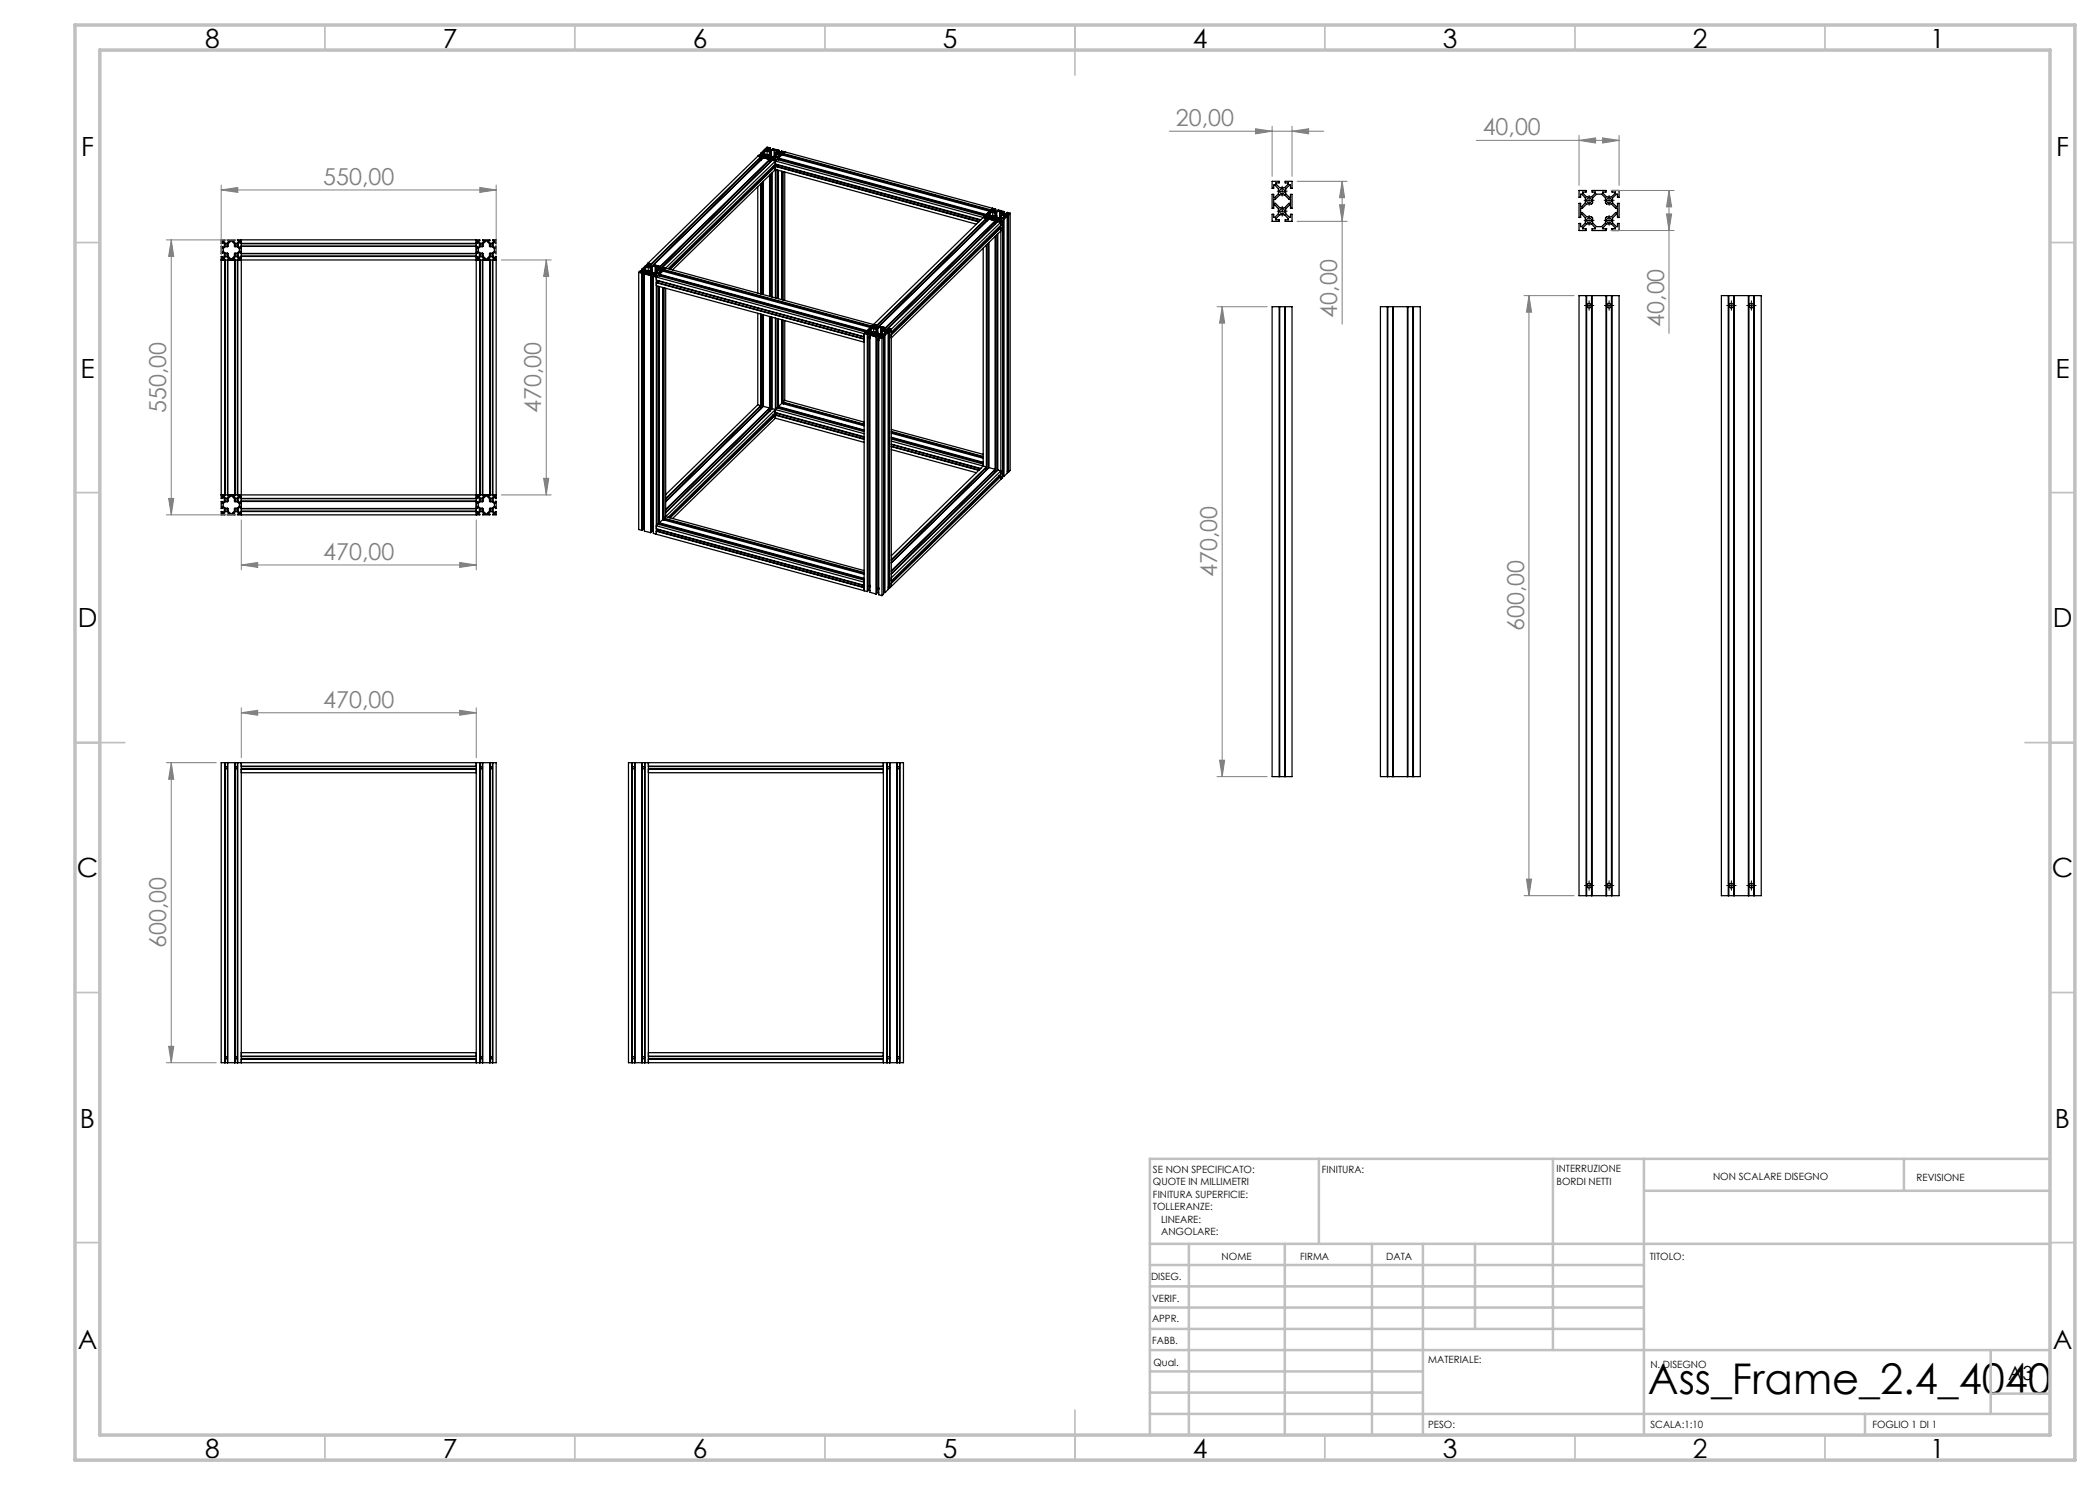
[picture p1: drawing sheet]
<svg xmlns="http://www.w3.org/2000/svg" width="420mm" height="297mm" viewBox="0 0 420 297" stroke-linecap="round" stroke-linejoin="round" font-family="sans-serif">
<g fill="none" stroke="#000" stroke-width=".25">
<path d="M151.6 31.3l.6 .1M151.6 37.4v21.2M151.6 31.3l-22 21.3M152 31.2l.2 .1M152 31.2v.1M152 31.7l.2 .3M152 31l-.1 .1 .6-.1M152 31l-.1-.1-.3 .4M152 31v.1M152.2 30.7h.1M152.2 30.7v.4M152.2 31.4v.5"/>
<path d="M152.2 36.8v22M152.2 31.4l-22 21.4M152.2 31.5l-22 21.4M152.2 32l-21.8 21.2M152.2 32h.1M152.2 31.3v.1M152.2 31.3v.7M152.2 36.7v22.1M152.3 30.7v.4M152.4 30.5l-.1 .2M152.4 30.5h.1M152.4 30.5v.5"/>
<path d="M152.5 31.1l.4 .2M152.5 31.1l-.5 .1M152.5 31.1v.6M152.5 36.4v22.5M152.5 30.5l.2 .3-.2 .2M152.5 30.5v.5M152.7 31.5l1.2 .4M152.7 36.3v22.6M152.7 31.5l-22 21.4M152.9 30.3l-.2 .2 .1 .3 .5 .2M152.9 31.3l.2 .2h-.4M152.9 30.1l-.1-.1-.6 .7"/>
<path d="M152.9 30.1v.1M152.9 30.3v.5M152.9 31.3v.2M153.1 29.7l.1 .1M153.1 29.7v.5M153.2 29.8v.4M153.3 31v.6M153.4 29.6l.1 .1M153.4 29.6l-.2 .2M153.4 29.6v.6M153.4 30.2l.5 .1M153.4 30.2l-.5 .1"/>
<path d="M153.4 30.2v1.5M153.5 29.7l.1 .2-.2 .2-.6 .1 .1-.1M153.5 29.7v.4M153.5 30.9l.2 .4h.1M153.6 30.1a.25 .25 0 0 1 .3-.2 .25 .25 0 0 1 .2 .3 .25 .25 0 0 1-.3 .1 .25 .25 0 0 1-.2-.2zM153.6 30.9l-.1 .1M153.7 29.6l.3 .1M153.7 29.6l.1 .3 .4 .1 .5-.1M153.7 29.6v.1M153.7 31l-.1 .1M153.8 31.7l.2 .1M153.8 31.7h.1"/>
<path d="M153.8 32.2l.2 .3M153.9 30.3v1.3M153.9 31.9v.5M153.9 35v24.3M153.9 31.9l-21.9 21.4M153.9 32l-21.9 21.4M154 29.7v.2M154 31.8l-.1 .1M154 31.8v.7M154 35v24.3M154 32.5l-21.8 21.2M154 32.5h.1"/>
<path d="M154 30.3h-.1M154 29.6l-.6-.2-.3 .3M154 29.6v.1M154 29.6v.3M154 30.3v1.3M154.1 31h.1M154.1 30.9l.1 .1-.1 .3zM154.1 30.9v.3M154.3 30.1l-.3 .2M154.3 31.6l.4 .1M154.3 31.6l-.5 .1M154.3 30.1v1.4"/>
<path d="M154.3 31.6v.6M154.3 34.7v24.7M154.4 31.4l.5 .1a.23 .23 0 0 1-.2 .1 .23 .23 0 0 1-.3-.2zM154.4 32l.7 .2M154.4 34.5v24.9M154.4 32l-21.9 21.4M154.5 29.8l1.3 .3M154.5 29.8l.3 .1M154.5 29.8v.2M154.6 33.3l.2 .1M154.7 31.7l.2 .3h-.5M154.7 31.7v.3"/>
<path d="M154.8 29.9h-.1M154.8 30l-.5 .1M154.8 30v1.4M154.9 29.9l-.1 .1M154.9 29.9l.3 .2M154.9 29.9v1.5M155.1 31.5l-.2 .2 .2 .3M155.1 31.5v.5M155.1 32.2v27.4M155.1 32.2l-22 21.4M155.1 33.3h-.2l-21 20.5M155.1 33.3l-21.1 20.6"/>
<path d="M155.1 32.2l41.5 11.3M155.1 33.3l40.7 11.1M155.1 33.3l40.7 11M155.2 30.6v.1M155.2 30.6v.8M155.2 30.7l.4 .1M155.2 30.1l.2 .3-.2 .2M155.2 30.1v.5M155.2 30.7v.7M155.4 32.9v.1M155.4 33l40.7 11.1M155.4 33l-.1 .3"/>
<path d="M155.4 31.9l-.3 .1M155.4 31.9l-.3 .3M155.4 34v25.7M155.4 31.9l41.6 11.3M155.4 30.1l.1 .3 .5 .1 .5-.1-.3-.1M155.4 30.1h.3M155.4 30.1v.1M155.5 31.6h.2M155.5 31.6v.3M155.5 34v25.7M155.6 31.4l-.1 .2M155.6 31.4l-.5 .1"/>
<path d="M155.6 31.4v.1M155.6 30.8l.2 .3a1.37 1.37 0 0 1-1.4 .2l-.2 .2-.6 .2-.4-.1-.1-.4 .2-.2M155.6 30.8v.5M155.7 31.6v.4l.1-.2M155.7 34.1v25.6M155.7 31.6l41.5 11.3M155.7 31.7l41.5 11.3M155.7 30.1v.3M155.8 30.1h-.1M155.8 30.1v.3M156 30.6l-.2 .2 .2 .3M156 30.6v.5"/>
<path d="M156.2 30.9h.1M156.2 30.9l-.2 .2M156.2 30.9l.2 .1M156.2 30.3l.1-.1 .7 .2M156.2 30.3v.1M156.4 31l-.7 .6M156.4 34.3v25.6M156.4 31l41.5 11.3M156.5 30.7h.1M156.5 30.7v.3M156.5 34.3v25.6M156.5 30.5h.1l-.1 .2"/>
<path d="M156.5 30.5l-.5 .1M156.5 30.5v.1M156.6 30.7v.3M156.6 34.3v25.7M156.6 30.7l41.6 11.3M156.6 30.8l41.6 11.3M156.7 30.9v.2M157 30.4l-.4 .3M157 34.4v25.7M157 30.4l41.5 11.3M254.4 36.3h1.4v.3h-.6v.2l.7 .7h1l.8-.7v-.2h-.7v-.3h1.4v1.4h-.3v-.7h-.2l-.8 .8v1l.8 .7h.2v-.6h.3v2.8h-.3v-.7h-.2l-.8 .8v1l.8 .7h.2v-.6h.3v1.4h-1.4v-.3h.7v-.3l-.8-.7h-1l-.7 .7v.3h.6v.3h-1.4v-1.4h.3v.6h.3l.7-.7v-1l-.7-.8h-.3v.7h-.3v-2.8h.3v.6h.3l.7-.7v-1l-.7-.8h-.3v.7h-.3zM254.7 39.8h.4l.8-.8h1l.9 .8h.3v.9h-.3l-.9 .9h-1l-.8-.9h-.4z"/>
<path d="M315.8 38.1h1.4v.3h-.7v.2l.8 .8h1l.8-.8v-.2h-.7v-.3h2.8v.3h-.6v.2l.7 .8h1l.8-.8v-.2h-.7v-.3h1.4v1.4h-.3v-.7h-.2l-.8 .8v1l.8 .7h.2v-.6h.3v2.8h-.3v-.7h-.2l-.8 .8v1l.8 .7h.2v-.6h.3v1.4h-1.4v-.3h.7v-.2l-.8-.8h-1l-.7 .8v.2h.6v.3h-2.8v-.3h.7v-.2l-.8-.8h-1l-.8 .8v.2h.7v.3h-1.4v-1.4h.3v.6h.2l.8-.7v-1l-.8-.8h-.2v.7h-.3v-2.8h.3v.6h.2l.8-.7v-1l-.8-.8h-.2v.7h-.3zM44.2 52h55M44.6 51.7l.4-.3h.5l.4 .3v.1h-.4v47.4h.4l-.4 .4h-.5l-.4-.4h.3v-47.4h-.3zM45 52v47M45.5 52v47M46 48.2h.5v.1l.4 .5 .1 .6h.5l.4 .3v.5l-.4 .4-.6 .1v.5l-.4 .6h-.5l-.4-.6-.1-.6h-.5l-.4-.4v-.5l.4-.3 .6-.2v-.4l.4-.5zM46.6 51.7l.4-.3h.5l.4 .3v.1h-.3v47.4h.3l-.4 .4h-.5l-.4-.4h.4v-47.4h-.4zM47 52v47M47.5 52v47M47.6 50.7l.4-.3h.1v.3h47.3l.1-.3 .4 .3v.5l-.4 .4-.1-.3h-47.3v.3h-.1l-.4-.4zM48.1 48.7h.1M48.1 49.3h.1"/>
<path d="M48.1 48.7v-.3h-.1l-.4 .4v.4l.4 .4h.1v-.3M48.1 48.7h47.3l.1-.3 .4 .4v.4l-.4 .4-.1-.3h-47.3M48.3 48v55M48.3 49.2h46.9M48.3 50.7h46.9M48.3 51.2h46.9M48.3 48.8h46.9M95.2 48v55M95.6 51.7l.4-.3h.5l.4 .3v.1h-.3v47.4h.3l-.4 .4h-.5l-.4-.4h.4v-47.4h-.4zM96 52v47M96.5 52v47M97 48.2h.5v.1l.4 .5 .1 .6h.5l.4 .3v.5l-.4 .4-.6 .1v.5l-.4 .6h-.5l-.4-.6v-.5l-.6-.1-.4-.4v-.5l.4-.3 .6-.2v-.4l.4-.5z"/>
<path d="M97.6 51.7l.4-.3h.5l.4 .3v.1h-.3v47.4h.3l-.4 .4h-.5l-.4-.4h.4v-47.4h-.4zM98 52v47M98.5 52v47M99.1 49.3h.1M99.1 48.7h.1M99.1 48.7h.1v-.7h-.6v.2h.3v.1l-.4 .3h-.5l-.4-.3v-.1h.4v-.2h-1.4v.2h.3v.1l-.4 .3h-.5l-.4-.3v-.1h.4v-.2h-48.4v.2h.3v.1l-.4 .3h-.5l-.4-.3v-.1h.4v-.2h-1.5v.2h.4v.1l-.4 .3h-.5l-.4-.3v-.1h.3v-.2h-.7v.7h.2v-.3h.1l.4 .4v.4l-.4 .4h-.1v-.3h-.2v1.4h.2v-.3h.1l.4 .3v.5l-.4 .4h-.1v-.3h-.2v48.4h.2v-.3h.1l.4 .3v.5l-.4 .4h-.1v-.3h-.2v1.4h.2v-.4h.1l.4 .4v.5l-.4 .4h-.1v-.3h-.2v.7h.7v-.2h-.3v-.1l.4-.4h.5l.4 .4v.1h-.4v.2h1.5v-.2h-.4v-.1l.4-.4h.5l.4 .4v.1h-.3v.2h48.4v-.2h-.4v-.1l.4-.4h.5l.4 .4v.1h-.3v.2h1.4v-.2h-.4v-.1l.4-.4h.5l.4 .4v.1h-.3v.2h.6v-.7h-.1v.3h-.1l-.4-.4v-.5l.4-.4h.1v.4h.1v-1.4h-.1M99.1 49.3h.1v1.4h-.1v-.3h-.1l-.4 .3v.5l.4 .4h.1v-.3h.1v48.4h-.1M99.1 48.7v-.3h-.1l-.4 .4v.4l.4 .4h.1v-.3M127.7 54.5l.6 .1M127.7 54.5v51.4l.6 .2M128.2 54.4l.2 .2M128.2 54.2l-.1-.1-.4 .4"/>
<path d="M128.2 54.2v.2M128.2 54.4v.1M128.3 53.9h.2M128.3 53.9v.4M128.3 54.6v51.5M128.4 54.6v51.4l-.1 .1M128.4 54.6h-.1M128.5 53.9v.4M128.6 53.8l-.1 .1M128.6 53.8h.1M128.6 53.8v.5M128.7 54.4l.5 .1"/>
<path d="M128.7 54.4h-.5M128.7 54.4v51.4M128.7 53.8l.2 .2-.2 .3h-.6l.1-.1M128.7 53.8v.4M128.8 55.2l.1-.1h-.2l.2 .4M128.8 55.1v.2M128.8 55.3h.1M128.9 54.2a.23 .23 0 0 1 .2-.1 .23 .23 0 0 1 .2 .2l-.3 .1zM128.9 55.2l-.1 .1M128.9 54.8l1.2 .3M128.9 54.8v51.4l1.2 .3M129.1 53.5l-.2 .3 .1 .2 .5 .2"/>
<path d="M129.1 53.5v.5M129.2 54.5l.1 .2-.4 .1M129.2 53.3l-.2-.1-.7 .7M129.2 53.3l-.2 .1h.6M129.2 53.3v.1M129.2 54.5v.2M129.3 53h.1M129.3 53v.4M129.4 53v.4M129.5 54.7v.2M129.5 54.2l-.2 .3 .2 .2M129.5 54.2v.7"/>
<path d="M129.6 52.8v.1M129.6 52.8l-.2 .2M129.6 52.8v.6M129.6 52.6l-.3 .4M129.6 52.6l.6 .2M129.6 53.4l.5 .2M129.6 53.4l-.5 .1M129.6 52.9l.2 .3-.2 .2M129.6 52.9v.4M129.6 53.4v1.5M129.8 54.2v.2M129.8 54.4l.2 .1"/>
<path d="M129.8 54.2l-.1 .1M129.9 52.8l.1 .3 .4 .1M129.9 52.8l.2 .1M129.9 52.8v.1M130 54.2l-.2 .2M130 54.9l.2 .1M130 54.9v.1M130.1 53.6v1.2M130.1 52.9v.3M130.1 55.1v51.4M130.2 53.5l-.1 .1M130.2 55l-.1 .1"/>
<path d="M130.2 52.8l-.1 .1M130.2 55l-.1 51.5M130.2 52.8v.4M130.2 53.5v1.3M130.3 54.1l-.1 .4M130.3 54.2l-.1 .1M130.4 54.1l.1 .1-.2 .3zM130.5 53.3l-.3 .2M130.5 54.9l.4 .1M130.5 54.9h-.5M130.5 53.3v1.4M130.5 54.9v51.4"/>
<path d="M130.6 55.7l.1-.1a.19 .19 0 0 0-.2 .2 .19 .19 0 0 0 .2 .1M130.6 55.6l.1 .2M130.7 55.7l-.1 .1M130.7 53l.3 .1-.6 .1M130.7 55.3l.6 .1M130.7 55.3v51.4l.6 .2M130.7 53v.2M130.7 52.9v.1M130.7 52.9l1.3 .4M130.9 55l.1 .3h-.3M130.9 55v.2M131 53.2l-.5 .1"/>
<path d="M131 53.2v1.4M131.1 53.2l.3 .1M131.1 53.2h-.1M131.1 53.2v1.4M131.3 55.4v51.5M131.3 55.4l41.5 11.3M131.3 56l41.5 11.3M131.3 57.1l41.5 11.3M131.3 54.7l-.2 .2 .2 .3M131.3 54.7v.5M131.4 53.9h.1M131.4 53.9v.7"/>
<path d="M131.4 53.3l.2 .3-.2 .3M131.4 53.9l.4 .1M131.4 53.3v.5M131.6 55.1l-.3 .1M131.6 55.1l-.3 .3M131.6 56.1v.1M131.6 57.3v47.5M131.6 55.1l41.6 11.3M131.6 56.2l-.1 .3M131.6 56.2l41.2 11.2M131.6 53.7l.4 .1-.3 .1zM131.6 53.3l.1 .3 .5 .1"/>
<path d="M131.6 53.3l.3 .1M131.6 53.3v.1M131.7 54.8l.2 .1M131.7 54.8v.3M131.7 57.3v47.6M131.8 54.6l-.5 .1M131.8 54.6h.1l-.2 .2M131.8 54.6v.1M131.8 54l.2 .3a1.25 1.25 0 0 1-1.3 .2l-.9 .4-.3-.2M131.8 54v.5M131.9 54.9v.3M131.9 57.3v47.6"/>
<path d="M131.9 54.9l41.6 11.2M131.9 55l41.6 11.3M131.9 53.4v.3M132 53.3l-.1 .1M132 53.3v.4M132 55l-.1 .2M132.2 53.8l-.2 .2 .2 .3 .2-.1M132.2 53.8v.5M132.4 54.2h.1M132.4 53.5l.4 .1-.6 .1M132.4 53.5v.2M132.5 53.4l-.1 .1"/>
<path d="M132.5 53.4l.6 .2M132.5 54.2l-.6 .7M132.5 57.5v46.4M132.5 54.2l41.6 11.3M132.7 53.9h.1M132.7 53.9v.4M132.7 57.5v46.5M132.8 53.7l-.6 .1M132.8 53.7l-.1 .2M132.8 53.7v.1M132.8 53.9v.4M132.8 57.6v46.4"/>
<path d="M132.8 53.9l41.6 11.3M132.8 54.1l41.6 11.3M132.9 54.1v.2M133.1 53.6l-.3 .3M133.1 57.6v45.7M133.1 53.6l41.6 11.3M195.3 44.8l-40.2-10.9-20.6 20.1M196.2 44l-41.1-11.2-21.5 20.9M196.6 43.5l.7 .2M196.6 49.6v43.6M196.6 43.5l-21.9 21.4M197 43.2l-.4 .3"/>
<path d="M197 43.2h.1M197.1 43.5l.2 .1M197.1 43.2l-.1 .2 .6-.1M197.1 43.2v.2M197.1 43.5h.1M197.1 44l.2 .2M197.2 42.9h.2M197.2 42.9v.5M197.3 43.7v.5M197.3 49v44.9M197.3 43.7l-22 21.4M197.3 43.8l-22 21.4"/>
<path d="M197.3 44.2l-21.8 21.3M197.3 43.6v.1M197.3 43.6v.6M197.4 42.9v.5M197.6 42.8h.1M197.6 42.8l-.2 .1M197.6 42.8v.5M197.6 43.4l.4 .1M197.6 43.4l-.5 .1M197.6 42.8l.2 .3-.2 .2M197.6 42.8v.4M197.6 43.4v.6"/>
<path d="M197.6 48.7v45M197.8 43.8l1.2 .4M197.8 48.5v45M197.8 43.8l-21.9 21.4M197.9 42.3l-.7 .6M197.9 42.3h.1M198 42.5l-.2 .3 .1 .3 .5 .1M198 42.5v.6M198 43.5l.2 .3h-.4M198 42.3v.2M198 43.5v.3M198.2 42h.1"/>
<path d="M198.2 42v.4M198.3 42v.4M198.4 43.8v.1M198.4 43.2l-.2 .3 .2 .3M198.4 43.2v.7M198.5 41.9h.1M198.5 41.9l-.2 .1M198.5 41.9v.5M198.5 41.7l-.3 .3M198.5 41.7l.6 .1M198.5 42.5l.5 .1M198.5 42.5h-.5"/>
<path d="M198.5 42.5v1.4M198.6 41.9l.1 .3-.2 .2-.6 .1 .1-.2M198.6 41.9v.4M198.6 43.2l.1 .2M198.7 43.4l.2 .1M198.7 43.2l-.1 .1M198.7 42.3h.4a.2 .2 0 0 1-.2 .2 .2 .2 0 0 1-.2-.2zM198.8 41.8l.3 .1M198.8 41.8l-.1 .1a.87 .87 0 0 0 1.2 .3l-.3-.2M198.8 41.8v.2M198.9 43.2l-.2 .2M198.9 44.4l.2 .3"/>
<path d="M199 42.6v1.2M199 44.2v.5M199 47.3v47.1M199 44.2l-21.9 21.3M199 44.3l-21.9 21.4M199.1 41.9v.3M199.1 44.7l-21.8 21.3M199.1 44.1l-.1 .1M199.1 44.1v.6M199.1 47.2v47.2M199.1 42.6h-.1M199.1 41.8v.1"/>
<path d="M199.1 41.8v.4M199.1 42.6v1.2M199.2 43.2h.1M199.2 43.1l-.1 .4M199.2 43.1l.2 .2-.2 .2zM199.4 42.3l-.3 .3M199.4 42.3v1.4M199.4 43.9l.4 .1M199.4 43.9l-.6 .1 .3 .1M199.4 43.9v.6M199.4 47v47.2M199.6 44.3l.6 .1"/>
<path d="M199.6 46.8v47.2M199.6 44.3l-22 21.4M199.6 42l1.3 .3M199.6 42v.2M199.7 45.5l.2 .2M199.8 44l.2 .2-.4 .1M199.8 44v.3M200 42.3h-.6M200 42.3v1.3M200 42.2l.3 .2M200 42.2v.1M200 42.2v1.4"/>
<path d="M200.2 44.4v51.5M200.2 45l-21.9 21.5M200.2 44.4l-21.9 21.5M200.2 46.2l-21.9 21.4M200.2 43.7l-.2 .3 .2 .2M200.2 43.7v.5M200.3 42.9v.1M200.3 42.9v.7M200.3 43l.4 .1M200.3 42.4l.2 .2-.2 .3M200.3 42.4v.4M200.3 43v.6"/>
<path d="M200.5 42.8l.2-.1 .2 .2-.3 .1zM200.5 42.4l.2 .2 .4 .2 .5-.2-.2-.1M200.5 44.1l-.3 .1M200.5 42.3l.3 .1M200.5 42.3v.1M200.5 44.1l-.3 .3M200.5 44.1v51.5l-.3 .3M200.7 43.8l.1 .1M200.7 43.8v51.4l.1 .1M200.7 43.7h.1l-.1 .1M200.7 43.7h-.5M200.7 43.7v.1"/>
<path d="M200.7 43.1l.2 .3a1.24 1.24 0 0 1-1.3 .2l-.9 .4-.3-.2M200.7 43.1v.4M200.8 43.9v51.4M200.8 42.4v.3M200.9 42.3l-.1 .1M200.9 42.3v.4M201.1 42.8l-.2 .2 .1 .3 .3-.1M201.1 42.8v.6M201.3 43.2h.1M201.4 42.5l.6 .1M201.4 42.5v.2M201.4 43.2l-.6 .7"/>
<path d="M201.4 43.2v51.4l-.6 .7M201.6 42.9h.1M201.6 42.9l.1 .1M201.6 42.9v51.5h.1M201.6 42.8v.1M201.6 42.8h-.5M201.7 43v51.4M202 42.6l-.3 .4M202 42.6v51.5l-.3 .3M315.8 59.1h8v120h-8zM316.1 41.7h.3l.9-.9h1l.2-.2v-1l.8-.8h1l.8 .8v1l.2 .2h1l.8 .9h.4v.8h-.4l-.8 .9h-1l-.2 .2v1l-.8 .7h-1l-.8-.7v-1l-.2-.2h-1l-.9-.9h-.3zM317.2 59.1v120"/>
<path d="M317.3 59.1v120M318.3 59.1v120M318.4 59.1v120M321.2 45.8h.1M321.2 59.1v120M321.3 59.1v120M322.3 59.1v120M322.4 59.1v120M322.4 45.8h.1M344.3 59.1h7.9v120h-7.9zM345.7 59.1v120M345.8 59.1v120"/>
<path d="M346.7 59.1v120M346.9 59.1v120M349.7 59.1v120M349.8 59.1v120M350.8 59.1v120M350.9 59.1v120M151.6 62.6v18.4M152.2 62.8v18.8M152.2 62.8v18.9M152.5 62.9v18.6M152.7 63v18.3M153.9 63.3v18.8"/>
<path d="M154 63.3v18.9M154.3 63.4v18.5M154.4 63.5v18.2M155.1 63.6v20M155.4 63.7v17.9M155.5 63.7v17.9M155.7 63.8v17.9M156.4 64v16.7M156.5 64v16.7M156.6 64v16.7M157 64.1v16M172.8 66.7l.7 .2"/>
<path d="M172.8 66.7v51.4M172.8 67.8l-41.5-11.3 41.5 11.3M173.2 66.4l-.4 .3M173.2 66.4l.1 .1M173.3 66.7l.2 .1M173.3 66.7h.1M173.3 66.5l-.2 .1 .6-.1M173.3 66.5v.1M173.5 66.1l.1 .1M173.5 66.1v.5M173.5 66.9v51.4M173.5 66.8v.1"/>
<path d="M173.5 66.8v51.5M173.6 66.2v.4M173.7 66h.1M173.7 66l-.1 .2M173.7 66v.5M173.8 66.6l.4 .1M173.8 66.6l-.5 .1M173.8 66.6v51.4M173.8 66l.2 .3-.3 .2M173.8 66v.5M173.9 67.3l.1 .2M174 67.5v.1"/>
<path d="M174 67.3l-.1 .1M174 67.3l-.2 .2 .2 .2M174 67.5h.1M174 67l1.2 .4M174 67v51.5l1.2 .3M174.1 65.5l-.6 .6M174.1 65.5h.1M174.2 65.8l-.2 .2 .1 .3 .5 .2M174.2 66.7l.2 .3h-.4M174.2 65.5v.2M174.2 65.8v.5M174.2 66.7v.3"/>
<path d="M174.4 65.2l.1 .1M174.4 65.2v.5M174.5 65.3v.3M174.6 67v.1M174.6 66.5l-.2 .2 .2 .3M174.6 66.5v.6M174.7 65.1l-.2 .2M174.7 65.1l.1 .1M174.7 65.1v.5M174.7 64.9l-.3 .3M174.7 64.9l.6 .2M174.7 65.7l.5 .1"/>
<path d="M174.7 65.7l-.5 .1M174.7 65.7v1.5M174.8 65.2l.1 .2-.2 .2-.6 .1 .1-.2M174.8 65.2v.3M174.8 66.5v-.1l.1 .2M174.9 66.6l.3 .1M174.9 65.5a.25 .25 0 0 1 .3-.1 .25 .25 0 0 1 .2 .2 .25 .25 0 0 1-.3 .2 .25 .25 0 0 1-.2-.3zM175 65.1l.3 .1M175 65.1l.1 .3 .4 .1M175 65.1v.1M175 66.5l-.1 .1M175 67.2l.3 .1"/>
<path d="M175 67.2h.1M175.2 65.8v1.3M175.2 67.4v51.4M175.3 65.2v.2M175.3 67.3l-.1 .1M175.3 67.3l-.1 51.5M175.3 65.8h-.1M175.3 65.1v.1M175.3 65.1v.3M175.3 65.8v1.3M175.4 66.5h.1M175.4 66.4l.1 .1-.1 .3z"/>
<path d="M175.4 66.4v.3M175.6 65.6l-.3 .2M175.6 67.1l.4 .1M175.6 67.1l-.6 .1M175.6 65.6v1.4M175.6 67.1v51.4M175.7 67.8v.2M175.7 68l.1 .1M175.7 67.8l-.1 .1M175.8 67.8l-.2 .1 .2 .3M175.8 68h-.1M175.8 67.5l.6 .2"/>
<path d="M175.8 67.5v51.5l.6 .1M175.8 66.9l.4 .1a.21 .21 0 0 1-.2 .1 .21 .21 0 0 1-.2-.2zM175.8 65.3l.3 .1-.6 .1M175.8 65.3v.2M175.9 65.2l-.1 .1M175.9 65.2l1.2 .3M176 67.2l.2 .3h-.4M176 67.2v.3M176.1 65.5l-.5 .1M176.1 65.5v1.3M176.2 65.4l-.1 .1M176.2 65.4l.3 .2"/>
<path d="M176.2 65.4v1.4M176.4 67l-.2 .2 .2 .3M176.4 67v.5M176.4 67.7v51.4M176.5 66.1v.1M176.5 66.1v.8M176.5 66.2l.5 .1M176.5 66.2v.6M176.5 65.6l.2 .3-.2 .2M176.5 65.6v.5M176.7 67.4l-.3 .1M176.7 67.4l-.3 .3"/>
<path d="M176.7 67.4v51.4l-.3 .3M176.7 65.5l.3 .1M176.7 65.5l.1 .4 .5 .1M176.7 65.5v.2M176.8 67.1h.2M176.8 67.1v51.4h.2M176.9 66.9l-.1 .2M176.9 66.9l-.5 .1M176.9 66.9v.1M177 66.3l.1 .3a1.37 1.37 0 0 1-1.3 .2l-.3 .2-.6 .2-.4-.1 .1-.1M177 66.3v.4M177 67.1v51.4"/>
<path d="M177 65.6v.3M177.1 65.5l-.1 .1M177.1 65.5v.4M177.3 66.1l-.2 .2 .2 .3M177.3 66.1v.5M177.5 66.4h.1M177.5 66.4l.1 .1M177.5 66.4l-.2 .2M177.6 65.8l.2 .1-.5 .1M177.6 65.8v.1M177.6 65.7v.1M177.6 65.7l.7 .2"/>
<path d="M177.6 66.5l-.6 .6M177.6 66.5v51.4l-.6 .6M177.8 66.1l.1 .1M177.8 66.1h.1M177.8 66.1v51.5h.1M177.8 66h.1l-.1 .1M177.8 66l-.5 .1M177.8 66v.1M177.9 66.2v51.4M178.3 65.9l-.4 .3M178.3 65.9v51.4M178.3 66.8l21.7-21.3 .2 .1-21.9 21.4"/>
<path d="M254.4 61.3h4v94h-4zM255.8 61.3v94M255.9 61.3v94M256.9 61.3v94M257 61.3v94M276.1 61.3h8v94h-8zM277.5 61.3v94M277.6 61.3v94M278.6 61.3v94M278.7 61.3v94M281.5 61.3v94M281.6 61.3v94"/>
<path d="M282.6 61.3v94M282.7 61.3v94M44.2 99h55M46 99.2h.5l.4 .5 .1 .7h.5l.4 .3v.5l-.4 .4-.6 .1v.5l-.4 .5v.1h-.5v-.1l-.4-.5-.1-.6h-.5l-.4-.4v-.5l.4-.3h.5l.1-.7zM48.1 99.7h.1M48.1 99.7v-.3h-.1l-.4 .3v.5l.4 .4h.1v-.3M48.1 99.7h47.3l.1-.3 .4 .3v.5l-.4 .4-.1-.3h-47.3M48.3 99.7h46.9M97 99.2h.5l.4 .5 .1 .7h.5l.4 .3v.5l-.4 .4-.6 .1v.5l-.4 .5v.1h-.5v-.1l-.4-.5v-.5l-.6-.1-.4-.4v-.5l.4-.3h.5l.1-.2v-.5zM99.1 99.7h.1M99.1 99.7v-.3h-.1l-.4 .3v.5l.4 .4h.1v-.3M151.6 81l.6 .1-19.1 18.6"/>
<path d="M151.6 81l-18.5 17.9M152 81.4l.2 .3M152.2 81.3l-19.1 18.5M152.2 81.7l-19.1 18.6M152.2 81.7h.1M152.7 81.3l1.2 .3-20.8 20.3M152.7 81.3l-19.6 19.1M153.8 81.9l.2 .3M153.9 81.7l-20.8 20.3M154 82.2l-20.9 20.3M154 82.2h.1M154.4 81.7l-21.3 20.8"/>
<path d="M154.4 81.7l.7 .2M154.6 83l.2 .1M155.1 81.9l17.7 4.8M155.1 83l17.7 4.9M155.1 83.6l17.7 4.9M155.1 83l17.7 4.8M155.1 81.9l-22 21.4M155.1 83h-.2l-21 20.5M155.1 83l-21.1 20.6M155.1 83.6l-20.6 20.1M155.4 82.7l17.4 4.8M155.4 82.7l-.1 .3"/>
<path d="M155.4 82.6v.1M155.4 81.6l17.4 4.7M155.4 81.6l-.3 .3M155.7 81.5l17.1 4.6M155.8 81.5l-.1 .2M156.4 80.7l-.7 .6 17.1 4.7M156.4 80.7l16.4 4.5M156.6 80.5l16.2 4.4M156.7 80.6v.2M157 80.1l15.8 4.3M157 80.1l-.4 .3 16.2 4.4M172.8 87.3l-17.7-4.8-21.5 21"/>
<path d="M178.3 88.2l18.3 5M178.3 88.8l17.9 4.9M178.3 87.8l18.3 5M178.3 89.3l17.5 4.8M178.3 89.9l17 4.6M178.3 89.2l17.5 4.8M178.3 88.9l17.8 4.9M178.3 87.6l18.3 5M178.3 87.5l18.3 5M178.3 86.6l18.3 5M178.3 85.9l18.3 5M178.3 86.3l18.3 5"/>
<path d="M178.3 86.4l18.3 5M196.6 93.2l.7 .2-19 18.5M196.6 93.2l-18.3 18M197.1 93.7l.2 .2M197.3 93.5l-19 18.6M197.3 93.9l-19 18.6M197.8 93.5l1.2 .4-20.7 20.3M197.8 93.5l-19.5 19.1M198.9 94.2l.2 .2M199 94l-20.7 20.3M199.1 94.4l-20.8 20.4M199.6 94l.6 .2-21.9 21.4"/>
<path d="M199.6 94l-21.3 20.8M199.7 95.2l.2 .2M200.2 94.8l-21.9 21.4M200.2 95.9l-21.9 21.4M200.5 95.1h.2M201.6 94.2h-.2M48 101.3h.1v.4h47.3l.1-.4 .4 .4v.5l-.4 .4-.1-.3h-47.3v.3h-.1l-.4-.4v-.5zM48.1 100.3h.1M48.3 100.2h46.9M48.3 101.7h46.9M48.3 102.2h46.9M99.1 100.3h.1"/>
<path d="M128.7 105.8h-.3M128.7 105.8h.2M128.8 104.9l.1-.1-.2 .1 .2 .3M128.8 104.8v.2M128.8 105l.1 .1M128.9 104.9l-.1 .1M130.5 106.3h-.3M130.5 106.3h.2M130.6 105.4l.1-.1a.19 .19 0 0 0-.2 .2 .19 .19 0 0 0 .2 .2M130.6 105.3l.1 .2M130.7 105.4l-.1 .1M131.3 105.8l41.5 11.2"/>
<path d="M131.3 106.9l41.5 11.2M131.6 105.8v.1M131.6 104.8l-.3 .4 41.5 11.2M131.6 104.8l41.2 11.2M131.6 105.9l-.1 .3M131.6 105.9l41.2 11.3M131.9 104.7l40.9 11.1M132 104.7l-.1 .2M132.5 103.9l-.6 .7 40.9 11.1M132.5 103.9l40.3 11M132.8 103.8l40 10.8M132.9 103.8v.2"/>
<path d="M133.1 103.3l-.3 .3 40 10.9M133.1 103.3l39.7 10.8M172.8 118.1l.7 .2M172.8 117.5l-41.5-11.2 41.5 11.2M173.8 118l-.3 .1M173.8 118l.2 .1M173.9 117l.1 .3M174 117.3h.1M174 117l-.1 .2M174 117l-.2 .2 .2 .2M174 117.2v.1M175.6 118.5l-.3 .1"/>
<path d="M175.6 118.5l.2 .1M175.6 117.6l.1-.1v.2M175.7 117.7l.1 .1M175.8 117.5l-.2 .1 .2 .3M175.8 117.7h-.1M176.8 118.3l-.1 .1M177.8 117.4h-.2M178.3 117.3l-.4 .3M178.3 116.5l21.7-21.3 .2 .1-21.9 21.4M44.2 152.5h55v60h-55zM44.9 152.5v60M45 152.5v60"/>
<path d="M45.5 152.5v60M47 152.5v60M47.5 152.5v60M47.6 152.5v60M48.3 152.5v60M48.3 153.2h47M48.3 154.5h47M48.3 153.8h47M48.3 153.3h47M95.3 152.5v60M96 152.5v60M96.5 152.5v60"/>
<path d="M96.6 152.5v60M98 152.5v60M98.5 152.5v60M98.6 152.5v60M125.7 152.5h55v60h-55zM126.4 152.5v60M126.9 152.5v60M127 152.5v60M128.4 152.5v60M128.9 152.5v60M129 152.5v60M129.7 153.2h47"/>
<path d="M129.7 154.5h47M129.7 153.8h47M129.7 153.3h47M129.7 152.5v60M176.7 152.5v60M177.4 152.5v60M177.9 152.5v60M178 152.5v60M179.4 152.5v60M179.9 152.5v60M180 152.5v60M48.3 211.8h47"/>
<path d="M48.3 210.5h47M48.3 211.2h47M48.3 211.3h47M129.7 211.8h47M129.7 210.5h47M129.7 211.2h47M129.7 211.3h47"/>
<circle cx="152.8" cy="31" r=".2"/>
<circle cx="153.6" cy="31.1" r=".2"/>
<circle cx="155.6" cy="30.6" r=".2"/>
<circle cx="256.4" cy="38.2" r=".5"/>
<circle cx="45.2" cy="49" r=".24"/>
<circle cx="45.3" cy="51" r=".25"/>
<circle cx="47.2" cy="49" r=".25"/>
<circle cx="47.2" cy="51" r=".25"/>
<circle cx="96.2" cy="49" r=".25"/>
<circle cx="96.3" cy="51" r=".25"/>
<circle cx="98.3" cy="49" r=".25"/>
<circle cx="98.3" cy="51" r=".25"/>
<circle cx="129.8" cy="54.4" r=".21"/>
<circle cx="130" cy="53.4" r=".2"/>
<circle cx="130.8" cy="54.7" r=".2"/>
<circle cx="198" cy="43.3" r=".2"/>
<circle cx="198.7" cy="43.4" r=".21"/>
<circle cx="199.7" cy="43.8" r=".2"/>
<circle cx="256.4" cy="42.3" r=".5"/>
<circle cx="317.8" cy="40.1" r=".51"/>
<circle cx="317.8" cy="44.1" r=".5"/>
<circle cx="321.8" cy="40.1" r=".5"/>
<circle cx="321.8" cy="44.1" r=".5"/>
<circle cx="174.2" cy="66.5" r=".2"/>
<circle cx="174.9" cy="66.6" r=".21"/>
<circle cx="176.9" cy="66.1" r=".2"/>
<circle cx="317.8" cy="61.1" r=".44"/>
<circle cx="321.8" cy="61.1" r=".46"/>
<circle cx="346.2" cy="61.1" r=".46"/>
<circle cx="350.3" cy="61.1" r=".46"/>
<circle cx="45.3" cy="100" r=".25"/>
<circle cx="47.2" cy="100" r=".25"/>
<circle cx="96.3" cy="100" r=".25"/>
<circle cx="98.3" cy="100" r=".25"/>
<circle cx="45.3" cy="102" r=".25"/>
<circle cx="47.2" cy="102" r=".25"/>
<circle cx="96.3" cy="102" r=".25"/>
<circle cx="98.3" cy="102" r=".25"/>
<circle cx="45.2" cy="153.6" r=".23"/>
<circle cx="47.3" cy="153.6" r=".23"/>
<circle cx="96.3" cy="153.6" r=".23"/>
<circle cx="98.2" cy="153.6" r=".22"/>
<circle cx="126.7" cy="153.6" r=".22"/>
<circle cx="128.7" cy="153.5" r=".23"/>
<circle cx="177.7" cy="153.6" r=".23"/>
<circle cx="179.7" cy="153.5" r=".22"/>
<circle cx="317.8" cy="177.1" r=".44"/>
<circle cx="321.8" cy="177.1" r=".46"/>
<circle cx="346.2" cy="177.1" r=".46"/>
<circle cx="350.3" cy="177.1" r=".46"/>
<circle cx="45.2" cy="211.6" r=".23"/>
<circle cx="47.3" cy="211.6" r=".23"/>
<circle cx="96.3" cy="211.6" r=".23"/>
<circle cx="98.2" cy="211.6" r=".22"/>
<circle cx="126.7" cy="211.6" r=".22"/>
<circle cx="128.7" cy="211.5" r=".23"/>
<circle cx="177.7" cy="211.6" r=".23"/>
<circle cx="179.7" cy="211.5" r=".22"/>
</g>
<g fill="none" stroke="#808080" stroke-width=".2">
<path d="M44.2 38l3.4-.5v1zM44.2 37v14M44.2 38h55M96 37.5l3.2 .5-3.2 .5zM99.2 37v14M233.9 26.2h30.9M251.1 25.7l3.3 .5-3.3 .6zM254.4 25.3v10M258.4 26.2l3.3-.5v1.1zM258.4 25.3v10M259.4 36.3h10M268.4 36.3l.5 3.2h-1z"/>
<path d="M268.4 36.3v28.5M295.2 28.1h28.6M315.8 28.1l3.3-.5v1zM315.8 27.1v10M320.5 27.6l3.3 .5-3.3 .5zM322.2 38.1h12.6M323.8 27.1v10M333.8 38.1v28.6M333.8 38.1l.5 3.3h-1zM33.3 48h13.9M34.3 48v55M34.3 48l.4 3.3h-1z"/>
<path d="M100.3 52h9.9M109.3 52v47M109.3 52l.4 3.3h-1zM259.4 44.3h10M267.9 41h1l-.5 3.3zM304.8 59.1h10M305.8 59.1l.5 3.3h-1zM305.8 59.1v120M322.2 46.1h12.6M333.3 42.8h1l-.5 3.3zM243.4 61.3h10M244.4 61.3v94"/>
<path d="M244.4 61.3l.5 3.3h-1zM33.7 99.7h1l-.4 3.3zM100.3 99h9.9M108.7 95.7h1l-.4 3.3zM33.3 103h13.9M48.3 113l3.2-.5v1zM48.3 104v10M48.3 113h46.9M91.9 112.5l3.3 .5-3.3 .5zM95.2 104v10M33.3 152.5h10M34.3 152.5l.4 3.4h-1z"/>
<path d="M34.3 152.5v60M48.3 142.6l3.2-.5v.9zM48.3 141.6v9.9M48.3 142.6h46.9M91.9 142.1l3.3 .5-3.3 .4zM95.2 141.6v9.9M243.4 155.3h10M243.9 152h1l-.5 3.3zM304.8 179.1h10M305.3 175.8h1l-.5 3.3zM33.3 212.5h10M33.7 209.3h1l-.4 3.2z"/>
</g>
<g fill="none" stroke="#000" stroke-width=".2" stroke-dasharray="15.2 1.3 1.3 1.3">
<path d="M255.9 38.2h-.5M256.4 37.7v-.5M256.4 38.7v.5M256.9 38.2h.5M317.8 39.6v-.5M321.8 39.6v-.5M255.9 42.2h-.5M256.4 41.7v-.5M256.4 42.7v.5M256.9 42.2h.5M317.3 40.1h-.5M317.3 44.1h-.5"/>
<path d="M317.8 40.6v.5M317.8 43.6v-.5M317.8 44.6v.5M318.3 40.1h.5M318.3 44.1h.5M321.3 40.1h-.5M321.3 44.1h-.5M321.8 40.6v.5M321.8 43.6v-.5M321.8 44.6v.5M322.3 40.1h.5M322.3 44.1h.5"/>
<path d="M317.3 61.1h-.4M317.8 60.6v-.4M317.8 61.6v.5M318.3 61.1h.5M321.3 61.1h-.4M321.8 60.6v-.4M321.8 61.6v.5M322.3 61.1h.5M345.8 61.1h-.5M346.3 60.6v-.4M346.3 61.6v.5M346.8 61.1h.4"/>
<path d="M349.8 61.1h-.5M350.3 60.6v-.4M350.3 61.6v.5M350.8 61.1h.4M317.3 177.1h-.4M317.8 176.6v-.4M317.8 177.6v.5M318.3 177.1h.5M321.3 177.1h-.4M321.8 176.6v-.4M321.8 177.6v.5M322.3 177.1h.5"/>
<path d="M345.8 177.1h-.5M346.3 176.6v-.4M346.3 177.6v.5M346.8 177.1h.4M349.8 177.1h-.5M350.3 176.6v-.4M350.3 177.6v.5M350.8 177.1h.4"/>
</g>
<g fill="none" stroke="#000" stroke-width=".2">
<path d="M255.9 38.3h1M256.4 37.7v1.1M317.8 39.6v1M321.8 39.6v1M255.9 42.3h1M256.4 41.8v1M317.3 40.1h1M317.3 44.1h1M317.8 43.6v1M321.3 40.1h1M321.3 44.1h1M321.8 43.6v1"/>
<path d="M317.3 61.1h1M317.8 60.6v1M321.3 61.1h1M321.8 60.6v1M345.8 61.1h.9M346.3 60.6v1M349.7 61.1h1.1M350.3 60.6v1M317.3 177.1h1M317.8 176.6v1M321.3 177.1h1M321.8 176.6v1"/>
<path d="M345.8 177.1h.9M346.3 176.6v1M349.7 177.1h1.1M350.3 176.6v1"/>
</g>
<g fill="none" stroke="#c0c0c0" stroke-width=".35">
<path d="M65 5v5M115 5v5M165 5v5M215 5v10M265 5v5M315 5v5M365 5v5M15 48.5h5M410 48.5h5M15 98.5h5M410 98.5h5M15 148.5h10"/>
<path d="M405 148.5h10M15 198.5h5M410 198.5h5M15 248.5h5M410 248.5h5M65 287v5M115 287v5M165 287v5M215 282v10M265 287v5M315 287v5M365 287v5"/>
</g>
<g fill="none" stroke="#c0c0c0" stroke-width=".5">
<path d="M263.8 231.8v17M310.6 231.8v38.2M328.8 231.8v55.2M328.8 238.2h81.2M380.8 231.8v6.4M410 231.8h-180v55.2M230 248.8h180M230 257.3h98.8M230 253h98.8M237.8 248.8v38.2M257 248.8v38.2M274.4 248.8v38.2"/>
<path d="M284.6 248.8v38.2M295 248.8v17M230 265.8h98.8M230 261.5h98.8M230 278.5h54.6M230 274.3h54.6M230 270h180M398.1 270v12.8M398.1 278.7h11.9M230 282.8h180M373 282.8v4.2"/>
</g>
<path d="M15 5h400v287h-400zM20 10h390v277h-390z" fill="none" stroke="#c0c0c0" stroke-width=".7"/>
<g fill="#808080">
<path d="M251.1 25.7l3.3 .5-3.3 .6zM258.4 26.2l3.3-.5v1.1z"/>
<path d="M33.7 209.3h1l-.4 3.2zM34.3 152.5l.4 3.4h-1zM108.7 95.7h1l-.4 3.3zM109.3 52l.4 3.3h-1z"/>
<path d="M243.9 152h1l-.5 3.3zM244.4 61.3l.5 3.3h-1zM305.3 175.8h1l-.5 3.3zM305.8 59.1l.5 3.3h-1z"/>
<path d="M34.3 48l.4 3.3h-1zM33.7 99.7h1l-.4 3.3z"/>
<path d="M333.8 38.1l.5 3.3h-1zM333.3 42.8h1l-.5 3.3z"/>
<path d="M268.4 36.3l.5 3.2h-1zM267.9 41h1l-.5 3.3z"/>
<path d="M48.3 142.6l3.2-.5v.9zM91.9 142.1l3.3 .5-3.3 .4zM44.2 38l3.4-.5v1zM96 37.5l3.2 .5-3.2 .5zM48.3 113l3.2-.5v1zM91.9 112.5l3.3 .5-3.3 .5z"/>
<path d="M315.8 28.1l3.3-.5v1zM320.5 27.6l3.3 .5-3.3 .5z"/>
</g>
<text font-size="8.5" x="329.6" y="278.7">Ass_Frame_2.4_4040</text>
<g font-size="5.3">
<text x="41" y="9.5">8</text>
<text x="88.5" y="9.5">7</text>
<text x="138.5" y="9.5">6</text>
<text x="188.5" y="9.5">5</text>
<text x="238.5" y="9.5">4</text>
<text x="288.5" y="9.5">3</text>
<text x="338.5" y="9.5">2</text>
<text x="386" y="9.5">1</text>
<text x="16.2" y="31.2">F</text>
<text x="411.2" y="31.2">F</text>
<text x="16.1" y="75.5">E</text>
<text x="411.1" y="75.5">E</text>
<text x="15.5" y="125.5">D</text>
<text x="410.5" y="125.5">D</text>
<text x="15.4" y="175.5">C</text>
<text x="410.4" y="175.5">C</text>
<text x="16" y="225.5">B</text>
<text x="411" y="225.5">B</text>
<text x="15.5" y="269.7">A</text>
<text x="410.5" y="269.7">A</text>
<text x="41" y="291.5">8</text>
<text x="88.5" y="291.5">7</text>
<text x="138.5" y="291.5">6</text>
<text x="188.5" y="291.5">5</text>
<text x="238.5" y="291.5">4</text>
<text x="288.5" y="291.5">3</text>
<text x="338.5" y="291.5">2</text>
<text x="386" y="291.5">1</text>
</g>
<g font-size="4.7" fill="#808080">
<text x="235.2" y="25.2">20,00</text>
<text x="296.5" y="27.1">40,00</text>
<text x="64.7" y="37">550,00</text>
<text x="267.4" y="63.5" transform="rotate(-90 267.4 63.5)">40,00</text>
<text x="332.8" y="65.4" transform="rotate(-90 332.8 65.4)">40,00</text>
<text x="33.3" y="82.6" transform="rotate(-90 33.3 82.6)">550,00</text>
<text x="108.3" y="82.6" transform="rotate(-90 108.3 82.6)">470,00</text>
<text x="64.7" y="112">470,00</text>
<text x="243.4" y="115.4" transform="rotate(-90 243.4 115.4)">470,00</text>
<text x="304.8" y="126.2" transform="rotate(-90 304.8 126.2)">600,00</text>
<text x="64.7" y="141.5">470,00</text>
<text x="33.3" y="189.6" transform="rotate(-90 33.3 189.6)">600,00</text>
</g>
<text font-size="3.9" x="401.6" y="276">A3</text>
<g font-size="2">
<text x="230.6" y="234.6">SE NON SPECIFICATO:</text>
<text x="230.6" y="237.1">QUOTE IN MILLIMETRI</text>
<text x="230.6" y="239.6">FINITURA SUPERFICIE:</text>
<text x="264.4" y="234.6">FINITURA:</text>
<text x="311.3" y="234.5">INTERRUZIONE</text>
<text x="311.3" y="237">BORDI NETTI</text>
<text x="342.6" y="236">NON SCALARE DISEGNO</text>
<text x="383.3" y="236.2">REVISIONE</text>
<text x="230.6" y="242.1">TOLLERANZE:</text>
<text x="232.2" y="244.6">LINEARE:</text>
<text x="232.2" y="247.1">ANGOLARE:</text>
<text x="244.3" y="252">NOME</text>
<text x="260" y="251.9">FIRMA</text>
<text x="277.2" y="251.9">DATA</text>
<text x="330" y="251.9">TITOLO:</text>
<text x="230.2" y="256.1">DISEG.</text>
<text x="230.4" y="260.3">VERIF.</text>
<text x="230.4" y="264.4">APPR.</text>
<text x="230.5" y="268.8">FABB.</text>
<text x="230.7" y="273.1">Qual.</text>
<text x="285.7" y="272.5">MATERIALE:</text>
<text x="330.1" y="273.6">N. DISEGNO</text>
<text x="285.6" y="285.5">PESO:</text>
<text x="330.1" y="285.6">SCALA:1:10</text>
<text x="374.5" y="285.6">FOGLIO 1 DI 1</text>
</g>
</svg>
